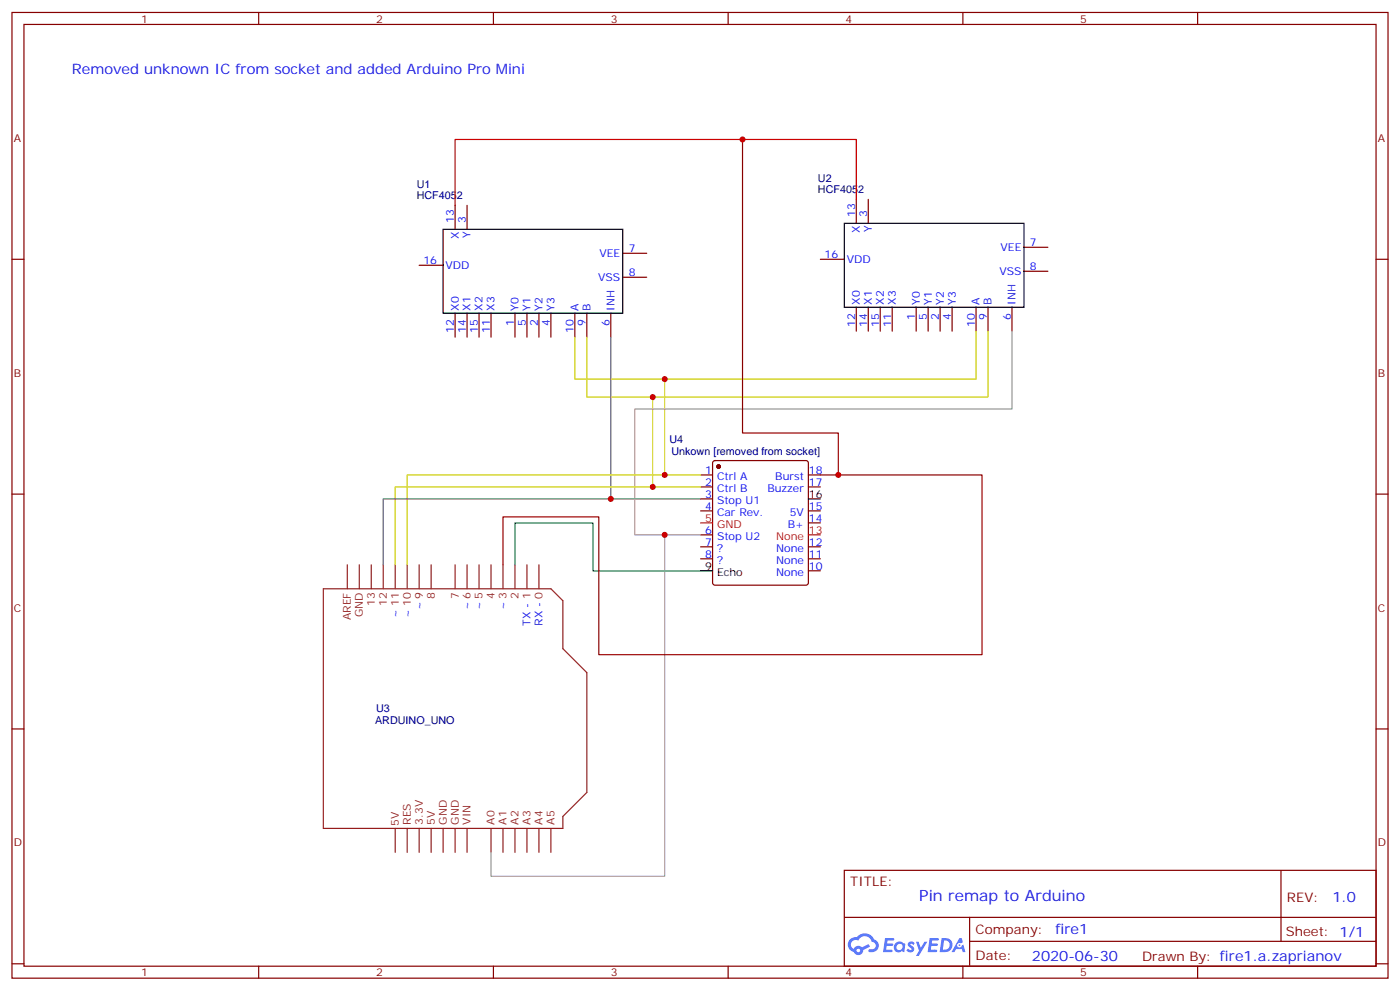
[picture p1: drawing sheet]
<svg xmlns="http://www.w3.org/2000/svg" width="412mm" height="292mm" viewBox="0 0 412 292" stroke-linecap="round" stroke-linejoin="round" font-family="sans-serif">
<g fill="none" stroke="#870000" stroke-width=".35">
<path d="M3.5 3.7h405.4v284.3h-405.4zM7.1 7.2h398.2v277.3h-398.2zM76.2 3.7v3.5M145.3 3.7v3.5M214.5 3.7v3.5M283.6 3.7v3.5M352.8 3.7v3.5M3.5 76.3h3.6M405.3 76.3h3.6M3.5 145.5h3.6M405.3 145.5h3.6M3.5 214.6h3.6"/>
<path d="M405.3 214.6h3.6M248.7 256.3h156.6v28.2h-156.6zM377.3 256.3v20.9M248.7 270.1h156.5M285.6 277.2h119.6M285.6 270.1v14.1M3.5 283.8h3.6M76.2 284.5v3.5M145.3 284.5v3.5M214.5 284.5v3.5M283.6 284.5v3.5M352.8 284.5v3.5"/>
<path d="M405.3 283.8h3.6"/>
</g>
<g fill="#5487ff">
<path d="M267.7 277.4a1.22 1.22 0 0 1 1.7 .3l-.4 .6a.47 .47 0 0 0-.3-.4 .47 .47 0 0 0-.5 .2l.1 .2a1.14 1.14 0 0 1 .8 1.7 1.14 1.14 0 0 1-1.9 0l-.2-.2 .5-.5 .7 .4a.29 .29 0 0 0 .3-.2 .29 .29 0 0 0-.2-.4 1.04 1.04 0 0 1-.6-1.7z"/>
<path d="M260.7 276.2h2.4l.3 .2-.2 .5h-1.8l-.1 .9h1.5l.3 .3-.3 .4h-1.6l-.2 1.1 1.7 .1 .2 .3-.2 .3h-2.6z"/>
<path d="M273.8 276.2h2.4l.3 .2-.1 .5h-1.8l-.2 .9h1.6l.3 .3-.4 .4h-1.6l-.1 1.1 1.7 .1 .2 .3-.2 .3h-2.6z"/>
<path d="M282.6 276.2h.7l.3 1.2-.6 .4a.69 .69 0 0 0-1 .2 .69 .69 0 0 0 .4 1 .69 .69 0 0 0 .9-.6l.5-.3 .6 2.2h-.8l-.2-.9h-1.8l-.5 .9h-.8z"/>
<path d="M269.8 277.3h.8l.6 1.8 1.1-1.8h.9l-2.6 4.2h-.8l.9-1.6z"/>
<path d="M277.4 276.2l-.6 4.1h1.3a2.11 2.11 0 0 0 2.5-2.1 2.11 2.11 0 0 0-2.5-2zM278.1 276.9a1.39 1.39 0 0 1 1.7 1.4 1.39 1.39 0 0 1-1.8 1.3h-.3z"/>
<path d="M263.7 277.8a1.54 1.54 0 0 0-.1 2.2 1.54 1.54 0 0 0 2.2 .1l.6 .2 .3-2.3-.2-.2h-.4a1.49 1.49 0 0 0-2.4 0zM264 278.8a.94 .94 0 0 1 1.8 0 .94 .94 0 0 1-1.8 0z"/>
<path d="M250.4 276.6a2.18 2.18 0 0 0 1.1 3.7 1.44 1.44 0 0 0 1.6 .9 1.44 1.44 0 0 0 1.2-1.5l2-1-.5-.7-1.9 .9a1.47 1.47 0 0 0-2.4 .5 1.39 1.39 0 0 1-.7-2 1.39 1.39 0 0 1 2-.4 2.12 2.12 0 0 1 2.2-1.3 2.12 2.12 0 0 1 1.9 1.6 1.14 1.14 0 0 1 1.1 1.5 1.14 1.14 0 0 1-1.7 .7 .43 .43 0 0 0-.5 .4 .43 .43 0 0 0 .4 .4 1.98 1.98 0 0 0 2.5-1.2 1.98 1.98 0 0 0-1.2-2.5 3.1 3.1 0 0 0-5.3-.7l-.9 .1zM252.3 279.9a.55 .55 0 0 1 1.1 0 .55 .55 0 0 1-1.1 0z"/>
<circle cx="282.6" cy="278.3" r=".26"/>
</g>
<g fill="none" stroke="#870000" stroke-width=".35">
<path d="M252.2 58.7v7.1M255.8 58.7v7.1M123.5 78.1h7M134.1 60.5v7M137.6 60.5v7M183.4 74.6h7.1M241.7 76.3h7M301.6 72.8h7.1M301.6 79.9h7.1M134.1 92.2v7.1M137.6 92.2v7.1M141.1 92.2v7.1"/>
<path d="M144.6 92.2v7.1M151.7 92.2v7.1M155.2 92.2v7.1M158.7 92.2v7.1M162.3 92.2v7.1M169.3 92.2v7.1M172.9 92.2v7.1M179.9 92.2v7.1M183.4 81.6h7.1M252.2 90.5v7M255.8 90.5v7M259.3 90.5v7"/>
<path d="M262.8 90.5v7M269.9 90.5v7M273.4 90.5v7M276.9 90.5v7M280.5 90.5v7M287.5 90.5v7M291 90.5v7M298.1 90.5v7M206.4 139.8h3.5M210.1 135.8l.5-.2h26.8l.5 .2 .2 .5v35.3l-.2 .5-.5 .2h-26.8l-.5-.2-.2-.5v-35.3zM238.1 139.8h3.6M206.4 143.4h3.5"/>
<path d="M206.4 146.9h3.5M206.4 150.4h3.5M206.4 157.5h3.5M238.1 143.4h3.6M238.1 150.4h3.6M238.1 154h3.6M206.4 161h3.5M206.4 164.5h3.5M238.1 161h3.6M238.1 164.5h3.6M238.1 168.1h3.6"/>
</g>
<path d="M130.5 67.5h52.9v24.7h-52.9zM248.7 65.8h52.9v24.7h-52.9zM238.1 146.9h3.6M206.4 168.1h3.5" fill="none" stroke="#000" stroke-width=".35"/>
<circle cx="211.7" cy="137.4" r=".53" fill="#870000" stroke="#870000" stroke-width=".35"/>
<path d="M206.4 154h3.5M238.1 157.5h3.6" fill="none" stroke="#f00" stroke-width=".35"/>
<path d="M287.5 97.5v14.1h-118.2v-12.3M291 97.5v19.4h-118.1v-17.6M192.3 116.9v26.5h14.1M195.8 111.6v28.2h10.6M195.8 139.8h-75.9v26.5M192.3 143.4h-75.9v22.9" fill="none" stroke="#cc0" stroke-width=".35"/>
<path d="M179.9 99.3v47.6h26.5M179.9 146.9h-67v19.4" fill="none" stroke="#666" stroke-width=".35"/>
<path d="M298.1 97.5v22.9h-111.1v37.1h19.4M195.8 157.5v100.5h-51.2v-7" fill="none" stroke="#999" stroke-width=".35"/>
<path d="M252.2 58.7v-17.6h-118.1v19.4" fill="none" stroke="#c00" stroke-width=".35"/>
<path d="M218.7 41.1v86.4h28.2v12.3h-5.2M246.9 139.8h42.4v53h-112.9v-40.6h-28.2v14.1" fill="none" stroke="#900" stroke-width=".35"/>
<g fill="none" stroke="#8c2424" stroke-width=".35">
<path d="M95.2 173.4h67.1l3.5 3.5v14.1l7.1 7v35.3l-7.1 7.1v3.5h-70.6zM102.3 166.3v7.1M105.8 166.3v7.1M109.4 166.3v7.1M112.9 166.3v7.1M116.4 166.3v7.1M119.9 166.3v7.1M123.5 166.3v7.1M127 166.3v7.1M134.1 166.3v7.1M137.6 166.3v7.1M141.1 166.3v7.1"/>
<path d="M144.6 166.3v7.1M148.2 166.3v7.1M151.7 166.3v7.1M155.2 166.3v7.1M158.7 166.3v7.1M116.4 243.9v7.1M119.9 243.9v7.1M123.5 243.9v7.1M127 243.9v7.1M130.5 243.9v7.1M134.1 243.9v7.1M137.6 243.9v7.1"/>
<path d="M144.6 243.9v7.1M148.2 243.9v7.1M151.7 243.9v7.1M155.2 243.9v7.1M158.7 243.9v7.1M162.3 243.9v7.1"/>
</g>
<path d="M151.7 166.3v-12.3h22.9v14.1h31.8" fill="none" stroke="#008700" stroke-width=".35"/>
<g fill="#c00">
<circle cx="195.8" cy="157.5" r=".88"/>
<circle cx="179.9" cy="146.9" r=".88"/>
<circle cx="192.3" cy="143.4" r=".88"/>
<circle cx="195.8" cy="111.6" r=".88"/>
<circle cx="195.8" cy="139.8" r=".88"/>
<circle cx="192.3" cy="116.9" r=".88"/>
<circle cx="218.7" cy="41.1" r=".88"/>
<circle cx="246.9" cy="139.8" r=".88"/>
</g>
<text font-size="4.6" fill="#00f" x="270.8" y="265.3">Pin remap to Arduino</text>
<g font-size="4.2" fill="#00f">
<text x="21.2" y="21.7">Removed unknown IC from socket and added Arduino Pro Mini</text>
<text x="392.5" y="265.5">1.0</text>
<text x="310.9" y="275.1">fire1</text>
<text x="304" y="282.9">2020-06-30</text>
</g>
<g font-size="3.9" fill="#800">
<text x="250.5" y="260.8">TITLE:</text>
<text x="379.1" y="265.5">REV:</text>
<text x="287.4" y="275">Company:</text>
<text x="378.7" y="275.7">Sheet: 1/1</text>
<text x="287.4" y="282.7">Date:</text>
<text x="336.4" y="282.8">Drawn By: fire1.a.zaprianov</text>
</g>
<g font-size="3.2" fill="#800">
<text x="41.6" y="6.7">1</text>
<text x="110.8" y="6.7">2</text>
<text x="179.9" y="6.7">3</text>
<text x="249.1" y="6.7">4</text>
<text x="318.2" y="6.7">5</text>
<text x="4.1" y="41.8">A</text>
<text x="405.9" y="41.8">A</text>
<text x="4.1" y="110.9">B</text>
<text x="405.9" y="110.9">B</text>
<text x="4.1" y="180.1">C</text>
<text x="405.9" y="180.1">C</text>
<text x="4.1" y="249.2">D</text>
<text x="405.9" y="249.2">D</text>
<text x="41.6" y="287.5">1</text>
<text x="110.8" y="287.5">2</text>
<text x="179.9" y="287.5">3</text>
<text x="249.1" y="287.5">4</text>
<text x="318.2" y="287.5">5</text>
</g>
<g font-size="3.2" fill="#000080">
<text x="240.9" y="53.7">U2</text>
<text x="122.8" y="58.7">HCF4052</text>
<text x="122.8" y="55.4">U1</text>
<text x="240.9" y="56.9">HCF4052</text>
<text x="197.2" y="130.4">U4</text>
<text x="197.8" y="133.9">Unkown [removed from socket]</text>
<text x="110.8" y="209.7">U3</text>
<text x="110.5" y="213.2">ARDUINO_UNO</text>
</g>
<g font-size="3.2" fill="#00f">
<text x="133.7" y="65.8" transform="rotate(-90 133.7 65.8)">13</text>
<text x="137.2" y="65.8" transform="rotate(-90 137.2 65.8)">3</text>
<text x="251.9" y="64" transform="rotate(-90 251.9 64)">13</text>
<text x="255.4" y="64" transform="rotate(-90 255.4 64)">3</text>
<text x="135.1" y="70.4" transform="rotate(-90 135.1 70.4)">X</text>
<text x="138.6" y="70.2" transform="rotate(-90 138.6 70.2)">Y</text>
<text x="253.3" y="68.6" transform="rotate(-90 253.3 68.6)">X</text>
<text x="256.8" y="68.4" transform="rotate(-90 256.8 68.4)">Y</text>
<text x="124.7" y="77.8">16</text>
<text x="176.6" y="75.6">VEE</text>
<text x="185.2" y="74.2">7</text>
<text x="242.9" y="76">16</text>
<text x="249.4" y="77.4">VDD</text>
<text x="294.7" y="73.9">VEE</text>
<text x="303.4" y="72.5">7</text>
<text x="131.2" y="79.2">VDD</text>
<text x="176.2" y="82.7">VSS</text>
<text x="185.2" y="81.3">8</text>
<text x="294.4" y="80.9">VSS</text>
<text x="303.4" y="79.5">8</text>
<text x="253.3" y="89.7" transform="rotate(-90 253.3 89.7)">X0</text>
<text x="256.8" y="89.7" transform="rotate(-90 256.8 89.7)">X1</text>
<text x="260.3" y="89.7" transform="rotate(-90 260.3 89.7)">X2</text>
<text x="263.9" y="89.7" transform="rotate(-90 263.9 89.7)">X3</text>
<text x="270.9" y="89.7" transform="rotate(-90 270.9 89.7)">Y0</text>
<text x="274.5" y="89.7" transform="rotate(-90 274.5 89.7)">Y1</text>
<text x="278" y="89.7" transform="rotate(-90 278 89.7)">Y2</text>
<text x="281.5" y="89.7" transform="rotate(-90 281.5 89.7)">Y3</text>
<text x="288.6" y="89.7" transform="rotate(-90 288.6 89.7)">A</text>
<text x="292.1" y="89.7" transform="rotate(-90 292.1 89.7)">B</text>
<text x="299.2" y="89.7" transform="rotate(-90 299.2 89.7)">INH</text>
<text x="135.1" y="91.5" transform="rotate(-90 135.1 91.5)">X0</text>
<text x="138.6" y="91.5" transform="rotate(-90 138.6 91.5)">X1</text>
<text x="142.2" y="91.5" transform="rotate(-90 142.2 91.5)">X2</text>
<text x="145.7" y="91.5" transform="rotate(-90 145.7 91.5)">X3</text>
<text x="151.3" y="96" transform="rotate(-90 151.3 96)">1</text>
<text x="152.8" y="91.5" transform="rotate(-90 152.8 91.5)">Y0</text>
<text x="154.9" y="96" transform="rotate(-90 154.9 96)">5</text>
<text x="156.3" y="91.5" transform="rotate(-90 156.3 91.5)">Y1</text>
<text x="158.4" y="96" transform="rotate(-90 158.4 96)">2</text>
<text x="159.8" y="91.5" transform="rotate(-90 159.8 91.5)">Y2</text>
<text x="161.9" y="96" transform="rotate(-90 161.9 96)">4</text>
<text x="163.3" y="91.5" transform="rotate(-90 163.3 91.5)">Y3</text>
<text x="170.4" y="91.5" transform="rotate(-90 170.4 91.5)">A</text>
<text x="172.5" y="96" transform="rotate(-90 172.5 96)">9</text>
<text x="173.9" y="91.5" transform="rotate(-90 173.9 91.5)">B</text>
<text x="179.6" y="96" transform="rotate(-90 179.6 96)">6</text>
<text x="181" y="91.5" transform="rotate(-90 181 91.5)">INH</text>
<text x="269.5" y="94.2" transform="rotate(-90 269.5 94.2)">1</text>
<text x="273" y="94.2" transform="rotate(-90 273 94.2)">5</text>
<text x="276.6" y="94.2" transform="rotate(-90 276.6 94.2)">2</text>
<text x="280.1" y="94.2" transform="rotate(-90 280.1 94.2)">4</text>
<text x="290.7" y="94.2" transform="rotate(-90 290.7 94.2)">9</text>
<text x="297.7" y="94.2" transform="rotate(-90 297.7 94.2)">6</text>
<text x="133.7" y="98" transform="rotate(-90 133.7 98)">12</text>
<text x="137.2" y="98" transform="rotate(-90 137.2 98)">14</text>
<text x="140.8" y="98" transform="rotate(-90 140.8 98)">15</text>
<text x="144.3" y="98" transform="rotate(-90 144.3 98)">11</text>
<text x="169" y="98" transform="rotate(-90 169 98)">10</text>
<text x="251.9" y="96.2" transform="rotate(-90 251.9 96.2)">12</text>
<text x="255.4" y="96.2" transform="rotate(-90 255.4 96.2)">14</text>
<text x="258.9" y="96.2" transform="rotate(-90 258.9 96.2)">15</text>
<text x="262.5" y="96.2" transform="rotate(-90 262.5 96.2)">11</text>
<text x="287.2" y="96.2" transform="rotate(-90 287.2 96.2)">10</text>
<text x="207.7" y="139.5">1</text>
<text x="207.7" y="143">2</text>
<text x="211.2" y="141.3">Ctrl A</text>
<text x="228.4" y="141.3">Burst</text>
<text x="238.3" y="143">17</text>
<text x="238.3" y="139.5">18</text>
<text x="207.7" y="146.5">3</text>
<text x="211.2" y="144.8">Ctrl B</text>
<text x="211.2" y="148.3">Stop U1</text>
<text x="226.1" y="144.8">Buzzer</text>
<text x="207.7" y="150.1">4</text>
<text x="211.2" y="151.8">Car Rev.</text>
<text x="232" y="155.4">B+</text>
<text x="232.6" y="151.8">5V</text>
<text x="238.3" y="153.6">14</text>
<text x="238.3" y="150.1">15</text>
<text x="207.7" y="157.1">6</text>
<text x="207.7" y="160.7">7</text>
<text x="211.2" y="158.9">Stop U2</text>
<text x="238.3" y="160.7">12</text>
<text x="207.7" y="164.2">8</text>
<text x="211.2" y="162.4">?</text>
<text x="211.2" y="165.9">?</text>
<text x="228.6" y="165.9">None</text>
<text x="228.6" y="162.4">None</text>
<text x="238.3" y="167.7">10</text>
<text x="238.3" y="164.2">11</text>
<text x="228.6" y="169.5">None</text>
<text x="124.5" y="179.7" transform="rotate(-90 124.5 179.7)">~ 9</text>
<text x="138.6" y="179.7" transform="rotate(-90 138.6 179.7)">~ 6</text>
<text x="142.2" y="179.7" transform="rotate(-90 142.2 179.7)">~ 5</text>
<text x="149.2" y="179.7" transform="rotate(-90 149.2 179.7)">~ 3</text>
<text x="117.5" y="181.8" transform="rotate(-90 117.5 181.8)">~ 11</text>
<text x="121.1" y="181.8" transform="rotate(-90 121.1 181.8)">~ 10</text>
<text x="156.3" y="184.3" transform="rotate(-90 156.3 184.3)">TX - 1</text>
<text x="159.8" y="184.3" transform="rotate(-90 159.8 184.3)">RX - 0</text>
</g>
<g font-size="3.2">
<text x="238.3" y="146.5">16</text>
<text x="207.7" y="167.7">9</text>
<text x="211.2" y="169.5">Echo</text>
</g>
<g font-size="3.2" fill="#f00">
<text x="207.7" y="153.6">5</text>
<text x="211.2" y="155.4">GND</text>
<text x="228.6" y="158.9">None</text>
<text x="238.3" y="157.1">13</text>
</g>
<g font-size="3.2" fill="#8d2323">
<text x="110.4" y="178.4" transform="rotate(-90 110.4 178.4)">13</text>
<text x="113.9" y="178.4" transform="rotate(-90 113.9 178.4)">12</text>
<text x="128.1" y="176.4" transform="rotate(-90 128.1 176.4)">8</text>
<text x="135.1" y="176.4" transform="rotate(-90 135.1 176.4)">7</text>
<text x="145.7" y="176.4" transform="rotate(-90 145.7 176.4)">4</text>
<text x="152.8" y="176.4" transform="rotate(-90 152.8 176.4)">2</text>
<text x="103.4" y="182.6" transform="rotate(-90 103.4 182.6)">AREF</text>
<text x="106.9" y="181.7" transform="rotate(-90 106.9 181.7)">GND</text>
<text x="117.5" y="243.2" transform="rotate(-90 117.5 243.2)">5V</text>
<text x="121" y="242.9" transform="rotate(-90 121 242.9)">RES</text>
<text x="124.5" y="242.9" transform="rotate(-90 124.5 242.9)">3.3V</text>
<text x="128.1" y="242.9" transform="rotate(-90 128.1 242.9)">5V</text>
<text x="131.6" y="242.9" transform="rotate(-90 131.6 242.9)">GND</text>
<text x="135.1" y="242.9" transform="rotate(-90 135.1 242.9)">GND</text>
<text x="138.6" y="242.9" transform="rotate(-90 138.6 242.9)">VIN</text>
<text x="145.7" y="242.9" transform="rotate(-90 145.7 242.9)">A0</text>
<text x="149.2" y="242.9" transform="rotate(-90 149.2 242.9)">A1</text>
<text x="152.8" y="242.9" transform="rotate(-90 152.8 242.9)">A2</text>
<text x="156.3" y="242.9" transform="rotate(-90 156.3 242.9)">A3</text>
<text x="159.8" y="242.9" transform="rotate(-90 159.8 242.9)">A4</text>
<text x="163.3" y="242.9" transform="rotate(-90 163.3 242.9)">A5</text>
</g>
</svg>
